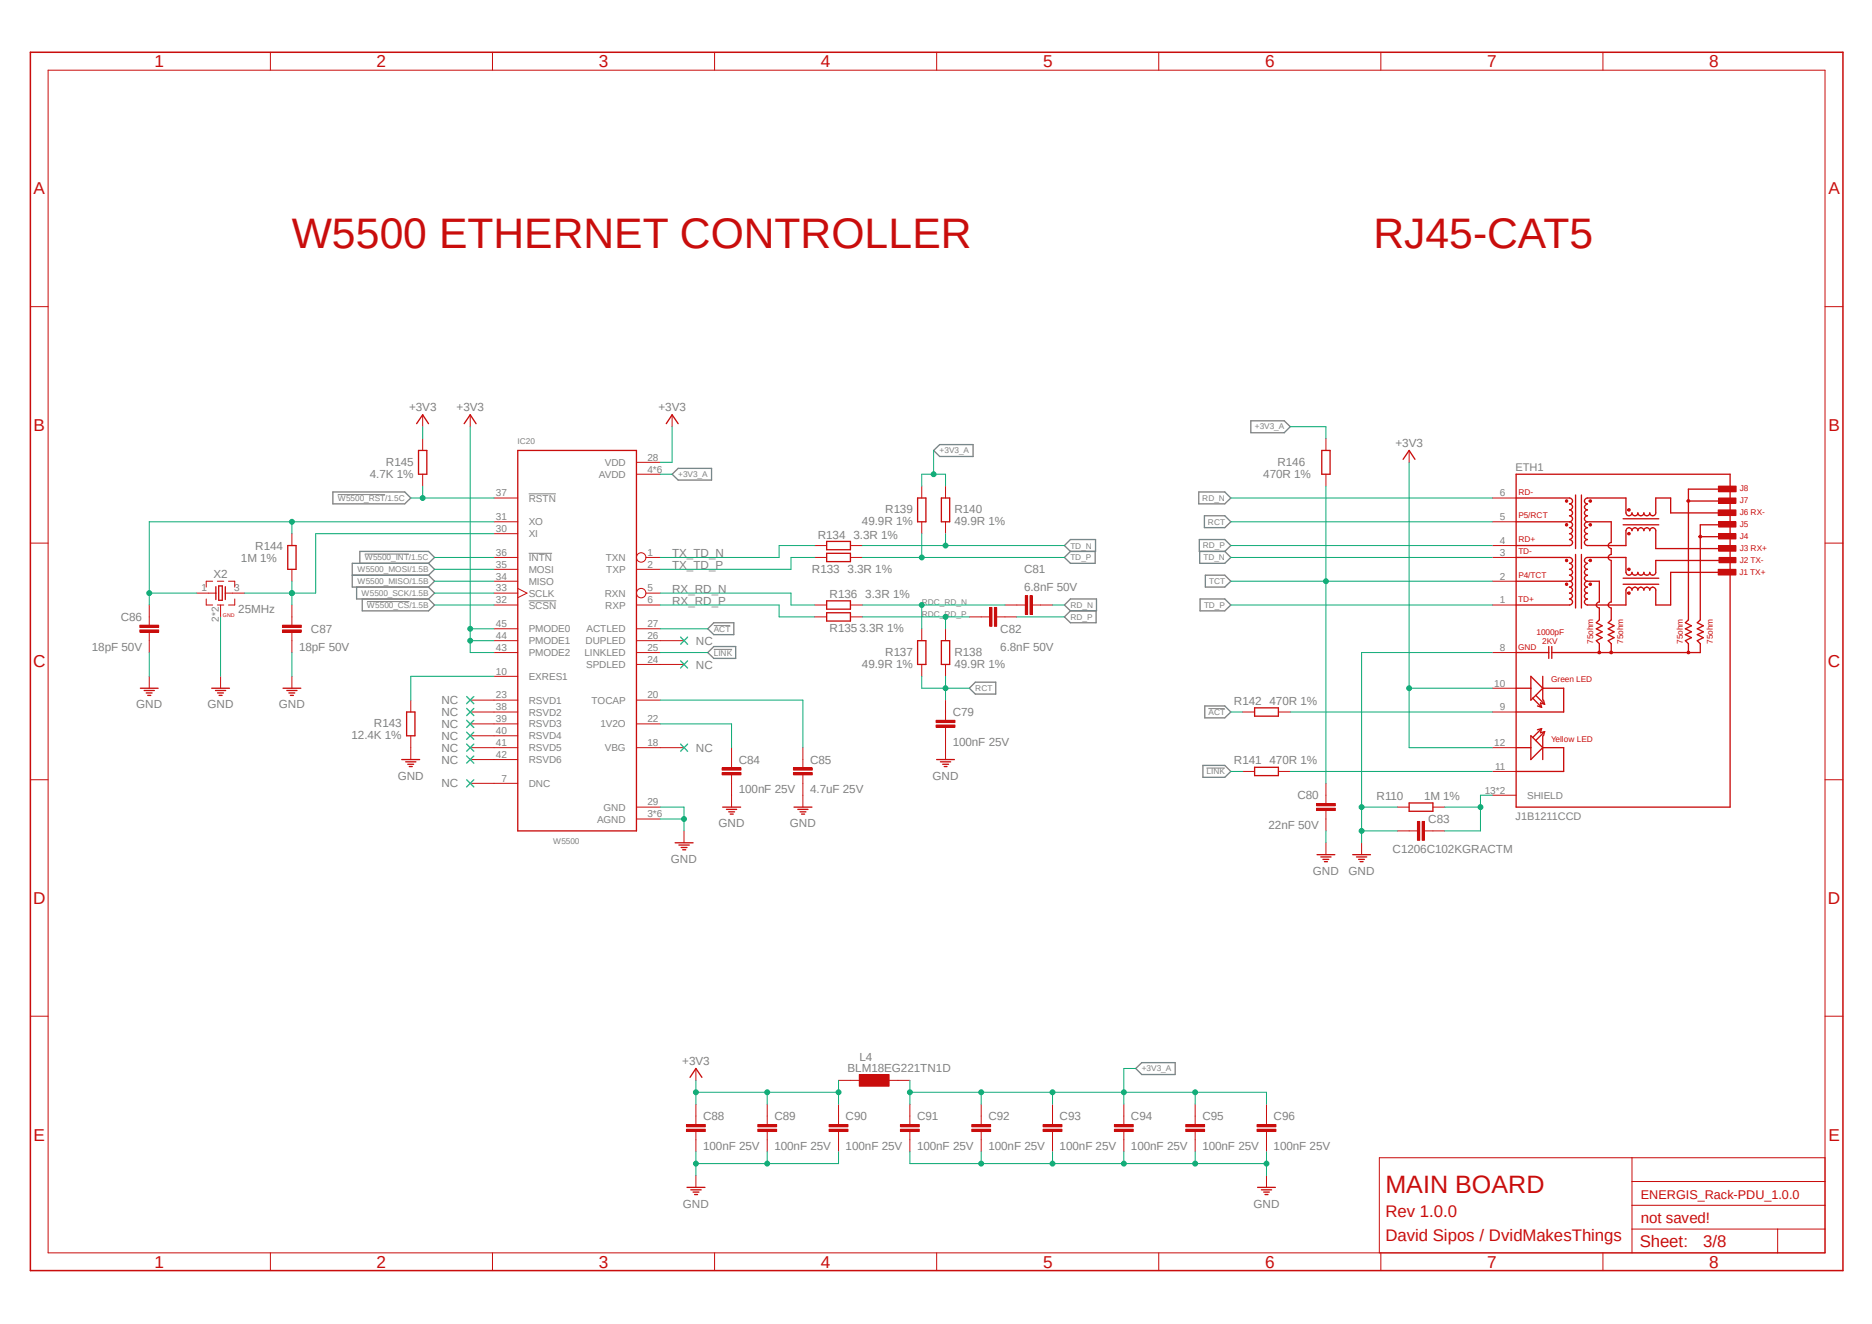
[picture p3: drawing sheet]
<svg xmlns="http://www.w3.org/2000/svg" width="420mm" height="297mm" viewBox="0 0 420 297" stroke-linecap="round" stroke-linejoin="round" font-family="sans-serif">
<path d="M6.3 11.4l407.6 274.2M413.9 11.4l-407.6 274.2" fill="none" stroke="#fff" stroke-width=".22"/>
<path d="M75.8 111h10.6M118.6 110.8h6.1M81.8 124.3h9.9M82.3 135h9.6M118.6 134.8h6.2M118.6 124.1h5.3M160.1 145.7h4.2M160.1 140.3h3.7M271.1 159h3.7M270.7 172.3h4.1" fill="none" stroke="#808080" stroke-width=".22"/>
<g fill="none" stroke="#808080" stroke-width=".3">
<path d="M280.6 94.4h7.5l1.4 1.3-1.4 1.4h-7.5zM74.7 110.4h16.1l1.4 1.3-1.4 1.3h-16.1zM150.8 106.4l1.3-1.3h7.5v2.6h-7.5zM209.5 101l1.3-1.3h7.5v2.7h-7.5zM268.9 110.4h5.9l1.3 1.3-1.3 1.3h-5.9zM270.2 115.7h4.6l1.3 1.4-1.3 1.3h-4.6zM79 129h17.1M80 131.7v2.7h16.1M80.7 126.4v-2.7h15.4l1.4 1.4-1.4 1.3M81.3 134.4v2.6h14.8l1.4-1.3-1.4-1.3M96.1 126.4h-17.1v5.3h17.1M96.1 131.7l1.4 1.4-1.4 1.3"/>
<path d="M96.1 129l1.4 1.4-1.4 1.3M96.1 126.4l1.4 1.3-1.4 1.3M238.8 122.4l1.4-1.4h5.6v2.7h-5.6zM240.2 123.7l-1.4 1.4 1.4 1.3h5.5v-2.7M240.2 134.4h5.8v2.6h-5.8l-1.4-1.3zM240.2 137l-1.4 1.4 1.4 1.3h5.7v-2.7M269.1 121h5.7l1.3 1.4-1.3 1.3h-5.7zM269.2 123.7v2.7h5.6l1.3-1.3-1.3-1.4M269.2 134.4h5.6l1.3 1.3-1.3 1.3h-5.6zM270.4 129h4.4l1.3 1.4-1.3 1.3h-4.4zM158.8 146.4l1.3-1.4h5v2.7h-5zM158.8 141.1l1.3-1.4h4.5v2.7h-4.5z"/>
<path d="M217.5 154.4l1.3-1.4h4.6v2.7h-4.6zM270.3 158.4h4.5l1.3 1.3-1.3 1.3h-4.5zM269.9 171.7h4.9l1.3 1.4-1.3 1.3h-4.9zM254.8 239.7l1.4-1.3h7.5v2.6h-7.5z"/>
</g>
<g fill="none" stroke="#c90d0c" stroke-width=".22">
<path d="M10.8 15.7h398.6v265.4h-398.6zM60.7 11.7v4M110.5 11.7v4M160.3 11.7v4M210.1 11.7v4M260 11.7v4M309.8 11.7v4M359.6 11.7v4M6.8 68.8h4M409.4 68.8h4.1M105.5 93v2.7M110.8 119.7h5.4"/>
<path d="M110.8 117.1h5.4M110.8 111.7h5.4M142.8 106.4h5.3M142.8 103.7h5.3M6.8 121.8h4M110.8 125.1h5.4M110.8 127.7h5.4M110.8 133.1h5.4M110.8 135.7h5.4M110.8 130.4h5.4M116.2 132l2 1.1-2 1M142.8 127.7h5.3"/>
<path d="M142.8 135.7h5.3M144.9 125.1h3.2M144.9 133.1h3.2M182.8 125.1h2.7M182.8 135.7h2.7M182.8 122.4h2.7M182.8 138.4h2.7M190.8 125.1h2.7M190.8 135.7h2.7M190.8 122.4h2.7M190.8 138.4h2.7M409.4 121.8h4.1"/>
<path d="M110.8 151.7h5.4M110.8 157.1h5.4M110.8 146.4h5.4M110.8 143.7h5.4M110.8 141.1h5.4M110.8 159.7h5.4M142.8 157.1h5.3M142.8 149.1h5.3M142.8 146.4h5.3M142.8 143.7h5.3M142.8 141.1h5.3M206.8 141.1v2.6"/>
<path d="M206.8 149.1v2.6M212.1 141.1v2.6M212.1 149.1v2.6M212.1 159.7v1.9M6.8 174.9h4M110.8 175.7h5.4M110.8 167.7h5.4M110.8 162.4h5.4M110.8 165.1h5.4M110.8 170.4h5.4M142.8 167.7h5.3M142.8 162.4h5.3"/>
<path d="M212.1 163.2v1.9M409.4 174.9h4.1M142.8 183.7h5.3M142.8 181.1h5.3M153.5 186.4v2.7M6.8 228h4M409.4 228h4.1M366.1 259.7v21.4M409.4 259.7h-99.9v21.4M366.1 275.7h43.3M366.1 270.4h43.3M366.1 265h43.3"/>
<path d="M398.8 275.7v5.4M60.7 281.1v3.9M110.5 281.1v3.9M160.3 281.1v3.9M210.1 281.1v3.9M260 281.1v3.9M309.8 281.1v3.9M359.6 281.1v3.9"/>
<circle cx="143.8" cy="125.1" r="1.06"/>
<circle cx="143.8" cy="133.1" r="1.06"/>
</g>
<path d="M6.8 11.7h406.7v273.3h-406.7z" fill="none" stroke="#c90d0c" stroke-width=".34"/>
<path d="M104.1 95l1.4-2 1.3 2M116.2 101h26.6v85.4h-26.6zM185.5 124.1h5.3v1.9h-5.3zM185.5 121.5h5.3v1.8h-5.3zM185.5 134.8h5.3v1.9h-5.3zM185.5 137.5h5.3v1.8h-5.3zM205.9 143.7h1.8v5.4h-1.8zM211.2 143.7h1.9v5.4h-1.9zM151.5 189.1h4M152.3 189.6h2.3M152.8 190.1h1.3M153.2 190.6h.6" fill="none" stroke="#c90d0c" stroke-width=".3"/>
<path d="M210 162.6h4.2v.6h-4.2z" fill-rule="evenodd" fill="#c90d0c"/>
<path d="M210 162.6h4.2v.6h-4.2z" fill="none" stroke="#c90d0c" stroke-width=".22"/>
<path d="M210 161.6h4.2v.5h-4.2z" fill-rule="evenodd" fill="#c90d0c"/>
<g fill="none" stroke="#c90d0c" stroke-width=".22">
<path d="M150.8 93v2.7M206.8 109.1v2.6M206.8 117.1v2.6M212.1 109.1v2.6M212.1 117.1v2.6M212.1 157.1v2.6M278.8 159.7h2.7M286.8 159.7h2.7M210 161.6h4.2v.5h-4.2zM212.1 165.1v5.3M278.8 173.1h2.7M286.8 173.1h2.7"/>
<path d="M297.5 178.4v1.9M297.5 181.8v1.9"/>
</g>
<path d="M149.5 95l1.3-2 1.3 2M205.9 111.7h1.8v5.4h-1.8zM211.2 111.7h1.9v5.4h-1.9zM281.5 158.8h5.3v1.9h-5.3zM210.1 170.4h4M211 170.9h2.3M211.5 171.4h1.3M211.8 172h.7M281.5 172.1h5.3v1.9h-5.3z" fill="none" stroke="#c90d0c" stroke-width=".3"/>
<path d="M295.4 181.3h4.2v.5h-4.2z" fill-rule="evenodd" fill="#c90d0c"/>
<path d="M295.4 181.3h4.2v.5h-4.2z" fill="none" stroke="#c90d0c" stroke-width=".22"/>
<path d="M295.4 180.3h4.2v.5h-4.2z" fill-rule="evenodd" fill="#c90d0c"/>
<path d="M316.1 101v2.7M228.1 135.7h1.9M231.6 135.7h1.9M297.5 175.7v2.7M295.4 180.3h4.2v.5h-4.2zM297.5 183.7v2.7M297.5 189.1v2.6" fill="none" stroke="#c90d0c" stroke-width=".22"/>
<path d="M314.8 103l1.3-2 1.4 2M295.5 191.7h4M296.3 192.2h2.3M296.8 192.8h1.3M297.1 193.3h.7" fill="none" stroke="#c90d0c" stroke-width=".3"/>
<path d="M231.1 133.6h.5v4.2h-.5z" fill-rule="evenodd" fill="#c90d0c"/>
<path d="M231.1 133.6h.5v4.2h-.5z" fill="none" stroke="#c90d0c" stroke-width=".22"/>
<path d="M230 133.6h.5v4.2h-.5z" fill-rule="evenodd" fill="#c90d0c"/>
<path d="M220.1 138.4h1.9M223.6 138.4h1.9M225.5 135.7h2.6M230 133.6h.5v4.2h-.5zM233.5 135.7h2.6" fill="none" stroke="#c90d0c" stroke-width=".22"/>
<path d="M223.1 136.3h.5v4.2h-.5z" fill-rule="evenodd" fill="#c90d0c"/>
<path d="M223.1 136.3h.5v4.2h-.5z" fill="none" stroke="#c90d0c" stroke-width=".22"/>
<path d="M222 136.3h.5v4.2h-.5z" fill-rule="evenodd" fill="#c90d0c"/>
<path d="M217.5 138.4h2.6M222 136.3h.5v4.2h-.5zM225.5 138.4h2.6M316.1 186.4h1.9M319.6 186.4h1.9" fill="none" stroke="#c90d0c" stroke-width=".22"/>
<path d="M319.1 184.3h.5v4.2h-.5z" fill-rule="evenodd" fill="#c90d0c"/>
<path d="M319.1 184.3h.5v4.2h-.5z" fill="none" stroke="#c90d0c" stroke-width=".22"/>
<path d="M318 184.3h.5v4.2h-.5z" fill-rule="evenodd" fill="#c90d0c"/>
<g fill="none" stroke="#c90d0c" stroke-width=".22">
<path d="M92.2 157.1v2.6M105.5 159.7h5.3M148.1 149.1h5.4M148.1 143.7h5.4M92.2 165.1v5.3M105.5 162.4h5.3M105.5 165.1h5.3M105.5 167.7h5.3M105.5 170.4h5.3M105.5 175.7h5.3M148.1 167.7h5.4M164.1 170.4v1.9"/>
<path d="M164.1 173.9v1.8M305.5 189.1v2.6M313.5 186.4h2.6M318 184.3h.5v4.2h-.5zM321.5 186.4h2.6"/>
</g>
<path d="M91.2 159.7h1.9v5.4h-1.9zM90.1 170.4h4M91 170.9h2.3M91.5 171.4h1.3M91.8 172h.7M303.5 191.7h4M304.3 192.2h2.3M304.8 192.8h1.3M305.1 193.3h.7" fill="none" stroke="#c90d0c" stroke-width=".3"/>
<path d="M162 173.3h4.2v.5h-4.2z" fill-rule="evenodd" fill="#c90d0c"/>
<path d="M162 173.3h4.2v.5h-4.2z" fill="none" stroke="#c90d0c" stroke-width=".22"/>
<path d="M162 172.3h4.2v.5h-4.2z" fill-rule="evenodd" fill="#c90d0c"/>
<path d="M162 172.3h4.2v.5h-4.2zM164.1 167.7v2.7M164.1 175.7v2.7M180.1 170.4v1.9M180.1 173.9v1.8" fill="none" stroke="#c90d0c" stroke-width=".22"/>
<path d="M178 173.3h4.2v.5h-4.2z" fill-rule="evenodd" fill="#c90d0c"/>
<path d="M178 173.3h4.2v.5h-4.2z" fill="none" stroke="#c90d0c" stroke-width=".22"/>
<path d="M178 172.3h4.2v.5h-4.2z" fill-rule="evenodd" fill="#c90d0c"/>
<path d="M33.5 138.4v1.9M33.5 141.9v1.8M164.1 178.4v2.7M178 172.3h4.2v.5h-4.2zM180.1 167.7v2.7M180.1 175.7v5.4" fill="none" stroke="#c90d0c" stroke-width=".22"/>
<path d="M162.1 181.1h4.1M163 181.6h2.3M163.5 182.1h1.3M163.8 182.6h.7M178.1 181.1h4.1M179 181.6h2.3M179.5 182.1h1.3M179.8 182.6h.7" fill="none" stroke="#c90d0c" stroke-width=".3"/>
<path d="M31.4 141.3h4.2v.5h-4.2z" fill-rule="evenodd" fill="#c90d0c"/>
<path d="M31.4 141.3h4.2v.5h-4.2z" fill="none" stroke="#c90d0c" stroke-width=".22"/>
<path d="M31.4 140.3h4.2v.5h-4.2z" fill-rule="evenodd" fill="#c90d0c"/>
<path d="M33.5 135.7v2.7M65.5 138.4v1.9M31.4 140.3h4.2v.5h-4.2zM33.5 143.7v2.7M65.5 141.9v1.8" fill="none" stroke="#c90d0c" stroke-width=".22"/>
<path d="M63.4 141.3h4.2v.5h-4.2z" fill-rule="evenodd" fill="#c90d0c"/>
<path d="M63.4 141.3h4.2v.5h-4.2z" fill="none" stroke="#c90d0c" stroke-width=".22"/>
<path d="M63.4 140.3h4.2v.5h-4.2z" fill-rule="evenodd" fill="#c90d0c"/>
<path d="M94.8 93v2.7M94.8 98.4v2.6M65.5 119.7v2.7M94.8 106.4v2.7M65.5 127.7v2.7M65.5 135.7v2.7M33.5 151.7v2.7M63.4 140.3h4.2v.5h-4.2zM65.5 143.7v2.7M65.5 151.7v2.7M156.1 250.4v1.8M156.1 253.8v1.9" fill="none" stroke="#c90d0c" stroke-width=".22"/>
<path d="M93.5 95l1.3-2 1.3 2M93.9 101h1.9v5.4h-1.9zM64.6 122.4h1.8v5.3h-1.8zM31.5 154.4h4M32.3 154.9h2.3M32.8 155.4h1.3M33.1 156h.7M63.5 154.4h4M64.3 154.9h2.3M64.8 155.4h1.3M65.2 156h.6" fill="none" stroke="#c90d0c" stroke-width=".3"/>
<path d="M154 253.3h4.2v.5h-4.2z" fill-rule="evenodd" fill="#c90d0c"/>
<path d="M154 253.3h4.2v.5h-4.2z" fill="none" stroke="#c90d0c" stroke-width=".22"/>
<path d="M154 252.3h4.2v.5h-4.2z" fill-rule="evenodd" fill="#c90d0c"/>
<path d="M154 252.3h4.2v.5h-4.2zM156.1 247.7v2.7M156.1 255.7v2.7M172.1 250.4v1.8M172.1 253.8v1.9" fill="none" stroke="#c90d0c" stroke-width=".22"/>
<path d="M170 253.3h4.2v.5h-4.2z" fill-rule="evenodd" fill="#c90d0c"/>
<path d="M170 253.3h4.2v.5h-4.2z" fill="none" stroke="#c90d0c" stroke-width=".22"/>
<path d="M170 252.3h4.2v.5h-4.2z" fill-rule="evenodd" fill="#c90d0c"/>
<path d="M170 252.3h4.2v.5h-4.2zM172.1 247.7v2.7M172.1 255.7v2.7M188.1 250.4v1.8M188.1 253.8v1.9" fill="none" stroke="#c90d0c" stroke-width=".22"/>
<path d="M186 253.3h4.2v.5h-4.2z" fill-rule="evenodd" fill="#c90d0c"/>
<path d="M186 253.3h4.2v.5h-4.2z" fill="none" stroke="#c90d0c" stroke-width=".22"/>
<path d="M186 252.3h4.2v.5h-4.2z" fill-rule="evenodd" fill="#c90d0c"/>
<path d="M186 252.3h4.2v.5h-4.2zM188.1 247.7v2.7M188.1 255.7v2.7M204.1 250.4v1.8M204.1 253.8v1.9" fill="none" stroke="#c90d0c" stroke-width=".22"/>
<path d="M202 253.3h4.2v.5h-4.2z" fill-rule="evenodd" fill="#c90d0c"/>
<path d="M202 253.3h4.2v.5h-4.2z" fill="none" stroke="#c90d0c" stroke-width=".22"/>
<path d="M202 252.3h4.2v.5h-4.2z" fill-rule="evenodd" fill="#c90d0c"/>
<path d="M202 252.3h4.2v.5h-4.2zM204.1 247.7v2.7M204.1 255.7v2.7M220.1 250.4v1.8M220.1 253.8v1.9" fill="none" stroke="#c90d0c" stroke-width=".22"/>
<path d="M218 253.3h4.2v.5h-4.2z" fill-rule="evenodd" fill="#c90d0c"/>
<path d="M218 253.3h4.2v.5h-4.2z" fill="none" stroke="#c90d0c" stroke-width=".22"/>
<path d="M218 252.3h4.2v.5h-4.2z" fill-rule="evenodd" fill="#c90d0c"/>
<path d="M218 252.3h4.2v.5h-4.2zM220.1 247.7v2.7M220.1 255.7v2.7M236.1 250.4v1.8M236.1 253.8v1.9" fill="none" stroke="#c90d0c" stroke-width=".22"/>
<path d="M234 253.3h4.3v.5h-4.3z" fill-rule="evenodd" fill="#c90d0c"/>
<path d="M234 253.3h4.3v.5h-4.3z" fill="none" stroke="#c90d0c" stroke-width=".22"/>
<path d="M234 252.3h4.3v.5h-4.3z" fill-rule="evenodd" fill="#c90d0c"/>
<path d="M234 252.3h4.3v.5h-4.3zM236.1 247.7v2.7M236.1 255.7v2.7M252.1 250.4v1.8M252.1 253.8v1.9" fill="none" stroke="#c90d0c" stroke-width=".22"/>
<path d="M250 253.3h4.3v.5h-4.3z" fill-rule="evenodd" fill="#c90d0c"/>
<path d="M250 253.3h4.3v.5h-4.3z" fill="none" stroke="#c90d0c" stroke-width=".22"/>
<path d="M250 252.3h4.3v.5h-4.3z" fill-rule="evenodd" fill="#c90d0c"/>
<path d="M250 252.3h4.3v.5h-4.3zM252.1 247.7v2.7M252.1 255.7v2.7M268.1 250.4v1.8M268.1 253.8v1.9" fill="none" stroke="#c90d0c" stroke-width=".22"/>
<path d="M266 253.3h4.3v.5h-4.3z" fill-rule="evenodd" fill="#c90d0c"/>
<path d="M266 253.3h4.3v.5h-4.3z" fill="none" stroke="#c90d0c" stroke-width=".22"/>
<path d="M266 252.3h4.3v.5h-4.3z" fill-rule="evenodd" fill="#c90d0c"/>
<path d="M266 252.3h4.3v.5h-4.3zM268.1 247.7v2.7M268.1 255.7v2.7M284.1 250.4v1.8M284.1 253.8v1.9" fill="none" stroke="#c90d0c" stroke-width=".22"/>
<path d="M282 253.3h4.3v.5h-4.3z" fill-rule="evenodd" fill="#c90d0c"/>
<path d="M282 253.3h4.3v.5h-4.3z" fill="none" stroke="#c90d0c" stroke-width=".22"/>
<path d="M282 252.3h4.3v.5h-4.3z" fill-rule="evenodd" fill="#c90d0c"/>
<path d="M156.1 239.7v2.7M188.1 242.4h2.7M201.5 242.4h2.6M282 252.3h4.3v.5h-4.3zM284.1 247.7v2.7M284.1 255.7v2.7M156.1 263.7v2.7M284.1 263.7v2.7" fill="none" stroke="#c90d0c" stroke-width=".22"/>
<path d="M154.8 241.7l1.3-2 1.4 2M154.1 266.4h4.1M155 266.9h2.3M155.5 267.4h1.3M155.8 268h.7M282.2 266.4h3.9M283 266.9h2.3M283.5 267.4h1.3M283.8 268h.7" fill="none" stroke="#c90d0c" stroke-width=".3"/>
<path d="M192.8 241h6.7v2.7h-6.7z" fill-rule="evenodd" fill="#c90d0c"/>
<g fill="none" stroke="#c90d0c" stroke-width=".22">
<path d="M297.5 98.4v2.6M297.5 106.4v2.7M44.2 133.1h4.2M46.3 134.4v1.3h1.4M47.7 130.4h-1.4v1.3M48.8 130.4h1.4M48.8 135.7h1.4M49.5 135.7v2.7M50.5 133.1h4.3M51.3 130.4h1.4v1.3M52.7 134.4v1.3h-1.4M49.5 151.7v2.7"/>
<path d="M105.5 157.1h5.3M313.5 181.1h2.6M321.5 181.1h2.6M190.8 242.4h2.7M192.8 241h6.7v2.7h-6.7zM198.2 242.4h3.3"/>
</g>
<g fill="none" stroke="#c90d0c" stroke-width=".3">
<path d="M296.5 101h1.9v5.4h-1.9zM340.1 111.7h12a.66 .66 0 0 1 .7 .7 .66 .66 0 0 1-.7 .6 .68 .68 0 0 1 .7 .7 .68 .68 0 0 1-.7 .7 .66 .66 0 0 1 .7 .6 .66 .66 0 0 1-.7 .7 .68 .68 0 0 1 .7 .7 .68 .68 0 0 1-.7 .7M340.1 106.4h48.1v74.7h-48.1zM340.1 117.1h12M352.1 117.1a.66 .66 0 0 1 .7 .6 .66 .66 0 0 1-.7 .7 .68 .68 0 0 1 .7 .6 .68 .68 0 0 1-.7 .7 .66 .66 0 0 1 .7 .7 .66 .66 0 0 1-.7 .6 .68 .68 0 0 1 .7 .7 .68 .68 0 0 1-.7 .7h-12M353.5 111v12.1M354.8 111v12.1M356.2 117.1a.66 .66 0 0 0-.7 .6 .66 .66 0 0 0 .7 .7 .68 .68 0 0 0-.7 .6 .68 .68 0 0 0 .7 .7 .66 .66 0 0 0-.7 .7 .66 .66 0 0 0 .7 .6 .68 .68 0 0 0-.7 .7 .68 .68 0 0 0 .7 .7h8.6v-3.4a.68 .68 0 0 1 .7-.6 .68 .68 0 0 1 .6 .6 .66 .66 0 0 1 .7-.6 .66 .66 0 0 1 .7 .6 .68 .68 0 0 1 .6-.6 .68 .68 0 0 1 .7 .6 .66 .66 0 0 1 .7-.6 .66 .66 0 0 1 .6 .6 .68 .68 0 0 1 .7-.6 .68 .68 0 0 1 .7 .6v4.1h14.6M356.2 117.1h5.3v4.6a.68 .68 0 0 0-.7 .7 .68 .68 0 0 0 .7 .7v1.3a.68 .68 0 0 0-.7 .7 .68 .68 0 0 0 .7 .6v9.3a.68 .68 0 0 0-.7 .7 .68 .68 0 0 0 .7 .7v2.7l-.7 .6 1.3 .7-1.3 .7 1.3 .6-1.3 .7 1.3 .6-1.3 .7 .7 .7v2M364.2 117.7h8M364.2 116.4h8M378.8 112.4h7.3"/>
<path d="M386.1 115.1h-11.3v-3.4h-3.3v3.4a.68 .68 0 0 1-.7 .6 .68 .68 0 0 1-.7-.6 .66 .66 0 0 1-.6 .6 .66 .66 0 0 1-.7-.6 .68 .68 0 0 1-.7 .6 .68 .68 0 0 1-.6-.6 .66 .66 0 0 1-.7 .6 .66 .66 0 0 1-.7-.6 .68 .68 0 0 1-.6 .6 .68 .68 0 0 1-.7-.6v-3.4h-8.6a.66 .66 0 0 0-.7 .7 .66 .66 0 0 0 .7 .6 .68 .68 0 0 0-.7 .7 .68 .68 0 0 0 .7 .7 .66 .66 0 0 0-.7 .6 .66 .66 0 0 0 .7 .7 .68 .68 0 0 0-.7 .7 .68 .68 0 0 0 .7 .7M386.1 109.7h-7.3v29.4l-.7 .6 1.4 .7-1.4 .7 1.4 .6-1.4 .7 1.4 .6-1.4 .7 .7 .7v2M386.1 117.7h-4.6v21.4l-.7 .6 1.3 .7-1.3 .7 1.3 .6-1.3 .7 1.3 .6-1.3 .7 .7 .7v2h-33.4M48.4 131.6v2.9M49.1 131.4h.8v3.3h-.8zM50.5 131.6v2.9M340.1 125.1h12a.66 .66 0 0 1 .7 .6 .66 .66 0 0 1-.7 .7 .68 .68 0 0 1 .7 .6 .68 .68 0 0 1-.7 .7 .66 .66 0 0 1 .7 .7 .66 .66 0 0 1-.7 .6 .68 .68 0 0 1 .7 .7 .68 .68 0 0 1-.7 .7M340.1 130.4h12M352.1 130.4a.66 .66 0 0 1 .7 .6 .66 .66 0 0 1-.7 .7 .68 .68 0 0 1 .7 .7 .68 .68 0 0 1-.7 .7 .66 .66 0 0 1 .7 .6 .66 .66 0 0 1-.7 .7 .68 .68 0 0 1 .7 .6 .68 .68 0 0 1-.7 .7h-12M353.5 124.4v12M354.8 124.4v12M356.2 130.4h2.6v4.6a.68 .68 0 0 0-.7 .7 .68 .68 0 0 0 .7 .7v2.7l-.7 .6 1.4 .7-1.4 .7 1.4 .6-1.4 .7 1.4 .6-1.4 .7 .7 .7v2"/>
<path d="M364.2 129.7h8M364.2 131.1h8M381.5 120.4h4.6M386.1 125.7h-14.6v2.7a.68 .68 0 0 1-.7 .6 .68 .68 0 0 1-.7-.6 .66 .66 0 0 1-.6 .6 .66 .66 0 0 1-.7-.6 .68 .68 0 0 1-.7 .6 .68 .68 0 0 1-.6-.6 .66 .66 0 0 1-.7 .6 .66 .66 0 0 1-.7-.6 .68 .68 0 0 1-.6 .6 .68 .68 0 0 1-.7-.6v-3.3h-8.6a.66 .66 0 0 0-.7 .6 .66 .66 0 0 0 .7 .7 .68 .68 0 0 0-.7 .6 .68 .68 0 0 0 .7 .7 .66 .66 0 0 0-.7 .7 .66 .66 0 0 0 .7 .6 .68 .68 0 0 0-.7 .7 .68 .68 0 0 0 .7 .7M386.1 128.4h-11.3v7.3h-3.3v-3.3a.68 .68 0 0 0-.7-.7 .68 .68 0 0 0-.7 .7 .66 .66 0 0 0-.6-.7 .66 .66 0 0 0-.7 .7 .68 .68 0 0 0-.7-.7 .68 .68 0 0 0-.6 .7 .66 .66 0 0 0-.7-.7 .66 .66 0 0 0-.7 .7 .68 .68 0 0 0-.6-.7 .68 .68 0 0 0-.7 .7v3.3h-8.6a.68 .68 0 0 1-.7-.7 .68 .68 0 0 1 .7-.6 .66 .66 0 0 1-.7-.7 .66 .66 0 0 1 .7-.6 .68 .68 0 0 1-.7-.7 .68 .68 0 0 1 .7-.7 .66 .66 0 0 1-.7-.7 .66 .66 0 0 1 .7-.6M47.5 154.4h4M48.3 154.9h2.3M48.8 155.4h1.3M49.1 156h.7M340.1 154.4h3.4M340.1 146.4h7.4M343.9 156.6l2 2.1"/>
<path d="M344.6 156l-.7 .6M344.6 156l1.9 2M344.9 158.4l1 .3M346.1 154.4h4.7v5.3h-10.7M346.1 154.4l-2.6-2.7v5.4l.4-.5M346.1 151.7v5.4M346.1 154.4l-1.5 1.6M346.3 157.1l.2 .9M346.5 158l-.9-.3 .3 1M347.5 145v2.7M348.1 145v2.7M340.1 167.7h3.4"/>
<path d="M343.9 165.4l-.4-.3v5.3l2.6-2.7M343.9 165.4l.7 .7M344.6 166.1l1.5 1.6M345.9 163.4l-2 2M345.9 163.4l-1 .3M345.9 163.4l-.3 1 .9-.3M346.1 165.1v5.3M346.1 167.7h4.7v5.4h-10.7M346.5 164.1l-1.9 2M346.5 164.1l-.2 1M316.1 180.1h5.4v1.9h-5.4z"/>
</g>
<path d="M381.3 120.1h.4l.1 .3-.1 .2h-.4l-.2-.2h.4h-.4z" fill-rule="evenodd" fill="#c90d0c"/>
<path d="M381.3 120.1h.4l.1 .3-.1 .2h-.4l-.2-.2h.4h-.4z" fill="none" stroke="#c90d0c" stroke-width=".22"/>
<path d="M378.6 112.1h.4l.1 .3-.1 .2h-.4l-.1-.2h.3h-.3z" fill-rule="evenodd" fill="#c90d0c"/>
<path d="M378.6 112.1h.4l.1 .3-.1 .2h-.4l-.1-.2h.3h-.3z" fill="none" stroke="#c90d0c" stroke-width=".22"/>
<path d="M358.6 146.1h.4v.5h-.4l-.1-.2 .4-.1-.4 .1z" fill-rule="evenodd" fill="#c90d0c"/>
<path d="M358.6 146.1h.4v.5h-.4l-.1-.2 .4-.1-.4 .1z" fill="none" stroke="#c90d0c" stroke-width=".22"/>
<path d="M361.2 146.1h.5v.5h-.5l-.1-.2 .4-.1-.4 .1z" fill-rule="evenodd" fill="#c90d0c"/>
<path d="M361.2 146.1h.5v.5h-.5l-.1-.2 .4-.1-.4 .1z" fill="none" stroke="#c90d0c" stroke-width=".22"/>
<path d="M378.6 146.1h.4l.1 .3-.1 .2h-.4l-.1-.2 .3-.1-.3 .1z" fill-rule="evenodd" fill="#c90d0c"/>
<path d="M378.6 146.1h.4l.1 .3-.1 .2h-.4l-.1-.2 .3-.1-.3 .1z" fill="none" stroke="#c90d0c" stroke-width=".22"/>
<path d="M351.3 112.2h.4v.4h-.4l-.1-.2h.3h-.3z" fill-rule="evenodd" fill="#c90d0c"/>
<path d="M351.3 112.2h.4v.4h-.4l-.1-.2h.3h-.3z" fill="none" stroke="#c90d0c" stroke-width=".22"/>
<path d="M351.3 117.5h.4v.4h-.4l-.1-.2h.3h-.3z" fill-rule="evenodd" fill="#c90d0c"/>
<path d="M351.3 117.5h.4v.4h-.4l-.1-.2h.3h-.3z" fill="none" stroke="#c90d0c" stroke-width=".22"/>
<path d="M351.3 125.5h.4v.4h-.4l-.1-.2h.3h-.3z" fill-rule="evenodd" fill="#c90d0c"/>
<path d="M351.3 125.5h.4v.4h-.4l-.1-.2h.3h-.3z" fill="none" stroke="#c90d0c" stroke-width=".22"/>
<path d="M351.3 130.9h.4v.4h-.4l-.1-.2 .3-.1-.3 .1z" fill-rule="evenodd" fill="#c90d0c"/>
<path d="M351.3 130.9h.4v.4h-.4l-.1-.2 .3-.1-.3 .1z" fill="none" stroke="#c90d0c" stroke-width=".22"/>
<path d="M356.6 112.2h.4v.4h-.4l-.1-.2h.3h-.3z" fill-rule="evenodd" fill="#c90d0c"/>
<path d="M356.6 112.2h.4v.4h-.4l-.1-.2h.3h-.3z" fill="none" stroke="#c90d0c" stroke-width=".22"/>
<path d="M356.6 117.5h.4v.4h-.4l-.1-.2h.3h-.3z" fill-rule="evenodd" fill="#c90d0c"/>
<path d="M356.6 117.5h.4v.4h-.4l-.1-.2h.3h-.3z" fill="none" stroke="#c90d0c" stroke-width=".22"/>
<path d="M356.6 125.5h.4v.4h-.4l-.1-.2h.3h-.3z" fill-rule="evenodd" fill="#c90d0c"/>
<path d="M356.6 125.5h.4v.4h-.4l-.1-.2h.3h-.3z" fill="none" stroke="#c90d0c" stroke-width=".22"/>
<path d="M356.6 130.9h.4v.4h-.4l-.1-.2 .3-.1-.3 .1z" fill-rule="evenodd" fill="#c90d0c"/>
<path d="M356.6 130.9h.4v.4h-.4l-.1-.2 .3-.1-.3 .1z" fill="none" stroke="#c90d0c" stroke-width=".22"/>
<path d="M365.3 114.2h.4v.4h-.4l-.1-.2h.3h-.3z" fill-rule="evenodd" fill="#c90d0c"/>
<path d="M365.3 114.2h.4v.4h-.4l-.1-.2h.3h-.3z" fill="none" stroke="#c90d0c" stroke-width=".22"/>
<path d="M365.3 119.5h.4v.4h-.4l-.1-.2h.3h-.3z" fill-rule="evenodd" fill="#c90d0c"/>
<path d="M365.3 119.5h.4v.4h-.4l-.1-.2h.3h-.3z" fill="none" stroke="#c90d0c" stroke-width=".22"/>
<path d="M365.3 127.5h.4v.4h-.4l-.1-.2h.3h-.3z" fill-rule="evenodd" fill="#c90d0c"/>
<path d="M365.3 127.5h.4v.4h-.4l-.1-.2h.3h-.3z" fill="none" stroke="#c90d0c" stroke-width=".22"/>
<path d="M365.3 132.8h.4v.5h-.4l-.1-.2 .3-.1-.3 .1z" fill-rule="evenodd" fill="#c90d0c"/>
<path d="M365.3 132.8h.4v.5h-.4l-.1-.2 .3-.1-.3 .1z" fill="none" stroke="#c90d0c" stroke-width=".22"/>
<path d="M385.5 109.1h4v1.2h-4z" fill-rule="evenodd" fill="#c90d0c"/>
<path d="M385.5 109.1h4v1.2h-4z" fill="none" stroke="#c90d0c" stroke-width=".22"/>
<path d="M385.6 111.7h3.9v1.2h-3.9z" fill-rule="evenodd" fill="#c90d0c"/>
<path d="M385.6 111.7h3.9v1.2h-3.9z" fill="none" stroke="#c90d0c" stroke-width=".22"/>
<path d="M385.5 114.4h4v1.3h-4z" fill-rule="evenodd" fill="#c90d0c"/>
<path d="M385.5 114.4h4v1.3h-4z" fill="none" stroke="#c90d0c" stroke-width=".22"/>
<path d="M385.6 117.1h3.9v1.1h-3.9z" fill-rule="evenodd" fill="#c90d0c"/>
<path d="M385.6 117.1h3.9v1.1h-3.9z" fill="none" stroke="#c90d0c" stroke-width=".22"/>
<path d="M385.6 119.7h3.9v1.2h-3.9z" fill-rule="evenodd" fill="#c90d0c"/>
<path d="M385.6 119.7h3.9v1.2h-3.9z" fill="none" stroke="#c90d0c" stroke-width=".22"/>
<path d="M385.6 122.4h3.9v1.3h-3.9z" fill-rule="evenodd" fill="#c90d0c"/>
<path d="M385.6 122.4h3.9v1.3h-3.9z" fill="none" stroke="#c90d0c" stroke-width=".22"/>
<path d="M385.7 125.1h3.8v1.1h-3.8z" fill-rule="evenodd" fill="#c90d0c"/>
<path d="M385.7 125.1h3.8v1.1h-3.8z" fill="none" stroke="#c90d0c" stroke-width=".22"/>
<path d="M385.5 127.7h4v1.3h-4z" fill-rule="evenodd" fill="#c90d0c"/>
<g fill="none" stroke="#c90d0c" stroke-width=".22">
<path d="M334.8 117.1h5.3M334.8 111.7h5.3M334.8 130.4h5.3M334.8 122.4h5.3M334.8 135.7h5.3M334.8 125.1h5.3M385.5 127.7h4v1.3h-4zM334.8 154.4h5.3M334.8 159.7h5.3M334.8 146.4h5.3M334.8 178.4h5.3M334.8 167.7h5.3"/>
<path d="M334.8 173.1h5.3"/>
</g>
<g fill="none" stroke="#0696d7" stroke-width=".3">
<path d="M104.7 158.9l1.6 1.6M104.7 156.3l1.6 1.6M106.3 158.9l-1.6 1.6M106.3 156.3l-1.6 1.6M152.7 148.3l1.6 1.6M152.7 142.9l1.6 1.6M154.3 148.3l-1.6 1.6M154.3 142.9l-1.6 1.6M104.7 161.6l1.6 1.6M104.7 164.3l1.6 1.6M104.7 166.9l1.6 1.6M104.7 169.6l1.6 1.6"/>
<path d="M104.7 174.9l1.6 1.6M106.3 161.6l-1.6 1.6M106.3 164.3l-1.6 1.6M106.3 166.9l-1.6 1.6M106.3 169.6l-1.6 1.6M106.3 174.9l-1.6 1.6M152.7 166.9l1.6 1.6M154.3 166.9l-1.6 1.6"/>
</g>
<path d="M105.5 95.7v45.4h5.3M105.5 143.7v2.7h5.3" fill="none" stroke="#0dab76" stroke-width=".22"/>
<circle cx="105.5" cy="141.1" r=".55" fill="#0dab76"/>
<g fill="none" stroke="#0dab76" stroke-width=".22">
<path d="M105.5 141.1v2.6h5.3"/>
<circle cx="105.5" cy="141.1" r=".55"/>
</g>
<circle cx="105.5" cy="143.7" r=".55" fill="#0dab76"/>
<g fill="none" stroke="#0dab76" stroke-width=".22">
<path d="M150.8 95.7v8h-2.7M316.1 103.7v64h18.7M316.1 154.4h18.7"/>
<circle cx="105.5" cy="143.7" r=".55"/>
</g>
<circle cx="316.1" cy="154.4" r=".55" fill="#0dab76"/>
<g fill="none" stroke="#0dab76" stroke-width=".22">
<path d="M94.8 95.7v2.7M156.1 242.4v5.3M156.1 245h16v2.7"/>
<circle cx="316.1" cy="154.4" r=".55"/>
</g>
<circle cx="156.1" cy="245" r=".55" fill="#0dab76"/>
<g fill="none" stroke="#0dab76" stroke-width=".22">
<path d="M172.1 245h16v2.7"/>
<circle cx="156.1" cy="245" r=".55"/>
</g>
<circle cx="172.1" cy="245" r=".55" fill="#0dab76"/>
<g fill="none" stroke="#0dab76" stroke-width=".22">
<path d="M188.1 242.4v2.6"/>
<circle cx="172.1" cy="245" r=".55"/>
</g>
<circle cx="188.1" cy="245" r=".55" fill="#0dab76"/>
<g fill="none" stroke="#0dab76" stroke-width=".22">
<path d="M212.1 119.7v2.7M148.1 135.7h26.7v2.7h8M148.1 133.1h29.4v2.6h5.3M182.8 122.4h-8v2.7h-26.7M182.8 125.1h-5.3v2.6h-29.4M193.5 122.4h45.3"/>
<circle cx="188.1" cy="245" r=".55"/>
</g>
<circle cx="212.1" cy="122.4" r=".55" fill="#0dab76"/>
<g fill="none" stroke="#0dab76" stroke-width=".22">
<path d="M206.8 119.7v5.4M193.5 125.1h45.3M276.1 125.1h58.7"/>
<circle cx="212.1" cy="122.4" r=".55"/>
</g>
<circle cx="206.8" cy="125.1" r=".55" fill="#0dab76"/>
<g fill="none" stroke="#0dab76" stroke-width=".22">
<path d="M193.5 135.7h32M206.8 135.7v5.4M276.1 135.7h58.7"/>
<circle cx="206.8" cy="125.1" r=".55"/>
</g>
<circle cx="206.8" cy="135.7" r=".55" fill="#0dab76"/>
<g fill="none" stroke="#0dab76" stroke-width=".22">
<path d="M193.5 138.4h24M212.1 138.4v2.7"/>
<circle cx="206.8" cy="135.7" r=".55"/>
</g>
<circle cx="212.1" cy="138.4" r=".55" fill="#0dab76"/>
<g fill="none" stroke="#0dab76" stroke-width=".22">
<path d="M148.1 181.1h5.4v5.3M148.1 183.7h5.4"/>
<circle cx="212.1" cy="138.4" r=".55"/>
</g>
<circle cx="153.5" cy="183.7" r=".55" fill="#0dab76"/>
<g fill="none" stroke="#0dab76" stroke-width=".22">
<path d="M334.8 146.4h-29.3v42.7M297.5 186.4v2.7M305.5 186.4h8"/>
<circle cx="153.5" cy="183.7" r=".55"/>
</g>
<circle cx="305.5" cy="186.4" r=".55" fill="#0dab76"/>
<g fill="none" stroke="#0dab76" stroke-width=".22">
<path d="M305.5 181.1h8"/>
<circle cx="305.5" cy="186.4" r=".55"/>
</g>
<circle cx="305.5" cy="181.1" r=".55" fill="#0dab76"/>
<g fill="none" stroke="#0dab76" stroke-width=".22">
<path d="M33.5 146.4v5.3M65.5 146.4v5.3M204.1 258.4v2.6h80v-2.6M268.1 258.4v2.6"/>
<circle cx="305.5" cy="181.1" r=".55"/>
</g>
<circle cx="268.1" cy="261" r=".55" fill="#0dab76"/>
<g fill="none" stroke="#0dab76" stroke-width=".22">
<path d="M252.1 258.4v2.6"/>
<circle cx="268.1" cy="261" r=".55"/>
</g>
<circle cx="252.1" cy="261" r=".55" fill="#0dab76"/>
<g fill="none" stroke="#0dab76" stroke-width=".22">
<path d="M236.1 258.4v2.6"/>
<circle cx="252.1" cy="261" r=".55"/>
</g>
<circle cx="236.1" cy="261" r=".55" fill="#0dab76"/>
<g fill="none" stroke="#0dab76" stroke-width=".22">
<path d="M220.1 258.4v2.6"/>
<circle cx="236.1" cy="261" r=".55"/>
</g>
<circle cx="220.1" cy="261" r=".55" fill="#0dab76"/>
<g fill="none" stroke="#0dab76" stroke-width=".22">
<path d="M284.1 261v2.7"/>
<circle cx="220.1" cy="261" r=".55"/>
</g>
<circle cx="284.1" cy="261" r=".55" fill="#0dab76"/>
<g fill="none" stroke="#0dab76" stroke-width=".22">
<path d="M156.1 258.4v5.3M172.1 258.4v2.6h-16"/>
<circle cx="284.1" cy="261" r=".55"/>
</g>
<circle cx="156.1" cy="261" r=".55" fill="#0dab76"/>
<g fill="none" stroke="#0dab76" stroke-width=".22">
<path d="M188.1 258.4v2.6h-16"/>
<circle cx="156.1" cy="261" r=".55"/>
</g>
<circle cx="172.1" cy="261" r=".55" fill="#0dab76"/>
<g fill="none" stroke="#0dab76" stroke-width=".22">
<path d="M49.5 138.4v13.3M206.8 151.7v2.7h10.7M212.1 151.7v2.7"/>
<circle cx="172.1" cy="261" r=".55"/>
</g>
<circle cx="212.1" cy="154.4" r=".55" fill="#0dab76"/>
<g fill="none" stroke="#0dab76" stroke-width=".22">
<path d="M276.1 117.1h58.7M276.1 111.7h58.7M228.1 138.4h10.7M236.1 135.7h2.7M276.1 122.4h58.7M148.1 146.4h10.7M148.1 141.1h10.7M212.1 154.4v2.7M276.1 159.7h2.7M289.5 159.7h45.3M276.1 173.1h2.7M289.5 173.1h45.3"/>
<path d="M334.8 178.4h-2.7v8h-8M324.1 181.1h8"/>
<circle cx="212.1" cy="154.4" r=".55"/>
</g>
<circle cx="332.1" cy="181.1" r=".55" fill="#0dab76"/>
<g fill="none" stroke="#0dab76" stroke-width=".22">
<path d="M65.5 130.4v5.3M110.8 151.7h-18.6v5.4M148.1 157.1h32v10.6M148.1 162.4h16v5.3"/>
<circle cx="332.1" cy="181.1" r=".55"/>
</g>
<circle cx="65.5" cy="133.1" r=".55" fill="#0dab76"/>
<g fill="none" stroke="#0dab76" stroke-width=".22">
<path d="M65.5 133.1h5.3"/>
<circle cx="65.5" cy="133.1" r=".55"/>
</g>
<circle cx="65.5" cy="133.1" r=".55" fill="#0dab76"/>
<g fill="none" stroke="#0dab76" stroke-width=".22">
<path d="M110.8 119.7h-40v13.4M110.8 117.1h-45.3v2.6M54.8 133.1h10.7"/>
<circle cx="65.5" cy="133.1" r=".55"/>
</g>
<circle cx="65.5" cy="117.1" r=".55" fill="#0dab76"/>
<g fill="none" stroke="#0dab76" stroke-width=".22">
<path d="M65.5 117.1h-32v18.6M33.5 133.1h10.7"/>
<circle cx="65.5" cy="117.1" r=".55"/>
</g>
<circle cx="33.5" cy="133.1" r=".55" fill="#0dab76"/>
<g fill="none" stroke="#0dab76" stroke-width=".22">
<path d="M92.2 111.7h18.6M94.8 109.1v2.6M97.5 135.7h13.3M97.5 133.1h13.3M97.5 130.4h13.3M97.5 127.7h13.3M97.5 125.1h13.3"/>
<circle cx="33.5" cy="133.1" r=".55"/>
</g>
<circle cx="94.8" cy="111.7" r=".55" fill="#0dab76"/>
<g fill="none" stroke="#0dab76" stroke-width=".22">
<path d="M148.1 106.4h2.7M204.1 247.7v-2.7h32v2.7M220.1 245v2.7"/>
<circle cx="94.8" cy="111.7" r=".55"/>
</g>
<circle cx="220.1" cy="245" r=".55" fill="#0dab76"/>
<g fill="none" stroke="#0dab76" stroke-width=".22">
<path d="M236.1 245h16v2.7"/>
<circle cx="220.1" cy="245" r=".55"/>
</g>
<circle cx="236.1" cy="245" r=".55" fill="#0dab76"/>
<g fill="none" stroke="#0dab76" stroke-width=".22">
<path d="M252.1 245h16v2.7"/>
<circle cx="236.1" cy="245" r=".55"/>
</g>
<circle cx="252.1" cy="245" r=".55" fill="#0dab76"/>
<g fill="none" stroke="#0dab76" stroke-width=".22">
<path d="M268.1 245h16v2.7"/>
<circle cx="252.1" cy="245" r=".55"/>
</g>
<circle cx="268.1" cy="245" r=".55" fill="#0dab76"/>
<g fill="none" stroke="#0dab76" stroke-width=".22">
<path d="M204.1 242.4v2.6"/>
<circle cx="268.1" cy="245" r=".55"/>
</g>
<circle cx="204.1" cy="245" r=".55" fill="#0dab76"/>
<g fill="none" stroke="#0dab76" stroke-width=".22">
<path d="M289.5 95.7h8v2.7M206.8 109.1v-2.7h5.3v2.7M209.5 101v5.4M254.8 239.7h-2.7v5.3"/>
<circle cx="204.1" cy="245" r=".55"/>
</g>
<circle cx="209.5" cy="106.4" r=".55" fill="#0dab76"/>
<g fill="none" stroke="#0dab76" stroke-width=".22">
<path d="M276.1 130.4h58.7M297.5 130.4v45.3"/>
<circle cx="209.5" cy="106.4" r=".55"/>
</g>
<circle cx="297.5" cy="130.4" r=".55" fill="#0dab76"/>
<g fill="none" stroke="#0dab76" stroke-width=".22">
<path d="M297.5 109.1v21.3"/>
<circle cx="297.5" cy="130.4" r=".55"/>
</g>
<g font-size="9.6" fill="#c90d0c">
<text x="65.5" y="55.7">W5500 ETHERNET CONTROLLER</text>
<text x="308.1" y="55.7">RJ45-CAT5</text>
</g>
<text font-size="5.6" fill="#c90d0c" x="310.8" y="267.7">MAIN BOARD</text>
<g font-size="3.9" fill="#c90d0c">
<text x="34.7" y="15.1">1</text>
<text x="84.5" y="15.1">2</text>
<text x="134.3" y="15.1">3</text>
<text x="184.2" y="15.1">4</text>
<text x="234" y="15.1">5</text>
<text x="283.8" y="15.1">6</text>
<text x="333.7" y="15.1">7</text>
<text x="383.5" y="15.1">8</text>
<text x="7.5" y="43.6">A</text>
<text x="410.2" y="43.6">A</text>
<text x="7.5" y="96.7">B</text>
<text x="410.2" y="96.7">B</text>
<text x="7.4" y="149.7">C</text>
<text x="410.1" y="149.7">C</text>
<text x="7.4" y="202.8">D</text>
<text x="410.1" y="202.8">D</text>
<text x="7.5" y="255.9">E</text>
<text x="410.2" y="255.9">E</text>
<text x="34.7" y="284.4">1</text>
<text x="84.5" y="284.4">2</text>
<text x="134.3" y="284.4">3</text>
<text x="184.2" y="284.4">4</text>
<text x="234" y="284.4">5</text>
<text x="283.8" y="284.4">6</text>
<text x="333.7" y="284.4">7</text>
<text x="383.5" y="284.4">8</text>
</g>
<g font-size="3.8" fill="#c90d0c">
<text x="310.8" y="273">Rev 1.0.0</text>
<text x="310.8" y="278.4">David Sipos / DvidMakesThings</text>
<text x="367.9" y="279.8">Sheet:</text>
<text x="382.1" y="279.7">3/8</text>
</g>
<text font-size="3.4" fill="#c90d0c" x="368.1" y="274.4">not saved!</text>
<text font-size="2.8" fill="#c90d0c" x="368.1" y="269">ENERGIS_Rack-PDU_1.0.0</text>
<g font-size="2.6" fill="#808080">
<text x="91.8" y="92.2">+3V3</text>
<text x="102.4" y="92.2">+3V3</text>
<text x="147.7" y="92.2">+3V3</text>
<text x="313.1" y="100.2">+3V3</text>
<text x="83" y="107.1">4.7K 1%</text>
<text x="86.6" y="104.5">R145</text>
<text x="283.4" y="107.1">470R 1%</text>
<text x="286.6" y="104.5">R146</text>
<text x="193.4" y="117.8">49.9R 1%</text>
<text x="198.6" y="115.1">R139</text>
<text x="214.1" y="117.8">49.9R 1%</text>
<text x="214.1" y="115.1">R140</text>
<text x="57.3" y="123.5">R144</text>
<text x="150.8" y="125.1">TX_TD_N</text>
<text x="183.5" y="120.8">R134</text>
<text x="191.5" y="120.8">3.3R 1%</text>
<text x="47.9" y="129.6">X2</text>
<text x="54.1" y="126.2">1M 1%</text>
<text x="150.8" y="127.7">TX_TD_P</text>
<text x="182.2" y="128.5">R133</text>
<text x="190.2" y="128.5">3.3R 1%</text>
<text x="229.7" y="128.6">C81</text>
<text x="53.5" y="137.6">25MHz</text>
<text x="150.8" y="133.1">RX_RD_N</text>
<text x="150.8" y="135.7">RX_RD_P</text>
<text x="186.1" y="134.2">R136</text>
<text x="194.1" y="134.2">3.3R 1%</text>
<text x="229.7" y="132.6">6.8nF 50V</text>
<text x="27.1" y="139.3">C86</text>
<text x="69.8" y="142">C87</text>
<text x="186.1" y="141.8">R135</text>
<text x="192.8" y="141.8">3.3R 1%</text>
<text x="224.4" y="142">C82</text>
<text x="20.6" y="146">18pF 50V</text>
<text x="67.1" y="146">18pF 50V</text>
<text x="156.1" y="150">NC</text>
<text x="156.1" y="144.7">NC</text>
<text x="193.4" y="149.8">49.9R 1%</text>
<text x="198.6" y="147.1">R137</text>
<text x="214.1" y="149.8">49.9R 1%</text>
<text x="214.1" y="147.1">R138</text>
<text x="224.4" y="146">6.8nF 50V</text>
<text x="30.6" y="158.9">GND</text>
<text x="46.6" y="158.9">GND</text>
<text x="62.6" y="158.9">GND</text>
<text x="99" y="160.7">NC</text>
<text x="99" y="158">NC</text>
<text x="213.7" y="160.7">C79</text>
<text x="276.8" y="158.2">R142</text>
<text x="284.8" y="158.2">470R 1%</text>
<text x="78.9" y="165.8">12.4K 1%</text>
<text x="83.9" y="163.2">R143</text>
<text x="99" y="163.3">NC</text>
<text x="99" y="166">NC</text>
<text x="213.7" y="167.3">100nF 25V</text>
<text x="99" y="168.7">NC</text>
<text x="99" y="171.3">NC</text>
<text x="156.1" y="168.7">NC</text>
<text x="165.7" y="171.3">C84</text>
<text x="181.7" y="171.3">C85</text>
<text x="276.8" y="171.4">R141</text>
<text x="284.8" y="171.4">470R 1%</text>
<text x="89.2" y="174.9">GND</text>
<text x="99" y="176.7">NC</text>
<text x="165.7" y="178">100nF 25V</text>
<text x="181.7" y="178">4.7uF 25V</text>
<text x="209.2" y="174.9">GND</text>
<text x="291.1" y="179.3">C80</text>
<text x="308.8" y="179.4">R110</text>
<text x="319.5" y="179.4">1M 1%</text>
<text x="161.2" y="185.6">GND</text>
<text x="177.2" y="185.6">GND</text>
<text x="284.6" y="186">22nF 50V</text>
<text x="320.4" y="184.7">C83</text>
<text x="312.4" y="191.3">C1206C102KGRACTM</text>
<text x="150.5" y="193.6">GND</text>
<text x="294.6" y="196.3">GND</text>
<text x="302.6" y="196.3">GND</text>
<text x="153.1" y="238.9">+3V3</text>
<text x="192.8" y="238.1">L4</text>
<text x="190.2" y="240.5">BLM18EG221TN1D</text>
<text x="157.7" y="251.3">C88</text>
<text x="173.7" y="251.3">C89</text>
<text x="189.7" y="251.3">C90</text>
<text x="205.7" y="251.3">C91</text>
<text x="221.7" y="251.3">C92</text>
<text x="237.7" y="251.3">C93</text>
<text x="253.7" y="251.3">C94</text>
<text x="269.8" y="251.3">C95</text>
<text x="285.7" y="251.3">C96</text>
<text x="157.7" y="258">100nF 25V</text>
<text x="173.7" y="258">100nF 25V</text>
<text x="189.7" y="258">100nF 25V</text>
<text x="205.7" y="258">100nF 25V</text>
<text x="221.7" y="258">100nF 25V</text>
<text x="237.7" y="258">100nF 25V</text>
<text x="253.7" y="258">100nF 25V</text>
<text x="269.8" y="258">100nF 25V</text>
<text x="285.7" y="258">100nF 25V</text>
<text x="153.2" y="270.9">GND</text>
<text x="281.2" y="270.9">GND</text>
</g>
<g font-size="2.5" fill="#808080">
<text x="340" y="105.7">ETH1</text>
<text x="340" y="183.9">J1B1211CCD</text>
</g>
<g font-size="2.2" fill="#808080">
<text x="134.4" y="107.2">AVDD</text>
<text x="135.7" y="104.5">VDD</text>
<text x="145.2" y="106">4*6</text>
<text x="145.2" y="103.3">28</text>
<text x="111.3" y="111.3">37</text>
<text x="118.6" y="112.5">RSTN</text>
<text x="336.5" y="111.3">6</text>
<text x="111.3" y="119.3">30</text>
<text x="111.3" y="116.7">31</text>
<text x="118.6" y="117.9">XO</text>
<text x="336.5" y="116.7">5</text>
<text x="111.3" y="124.7">36</text>
<text x="118.6" y="120.5">XI</text>
<text x="118.6" y="125.9">INTN</text>
<text x="135.9" y="125.9">TXN</text>
<text x="145.2" y="124.7">1</text>
<text x="336.5" y="122">4</text>
<text x="336.5" y="124.7">3</text>
<text x="111.3" y="127.3">35</text>
<text x="111.3" y="130">34</text>
<text x="118.6" y="128.5">MOSI</text>
<text x="118.6" y="131.2">MISO</text>
<text x="136" y="128.5">TXP</text>
<text x="145.2" y="127.3">2</text>
<text x="336.5" y="130">2</text>
<text x="45.2" y="132.7">1</text>
<text x="52.5" y="132.7">3</text>
<text x="111.3" y="135.3">32</text>
<text x="111.3" y="132.7">33</text>
<text x="118.6" y="136.5">SCSN</text>
<text x="118.6" y="133.9">SCLK</text>
<text x="135.7" y="133.9">RXN</text>
<text x="135.8" y="136.5">RXP</text>
<text x="145.2" y="132.7">5</text>
<text x="145.2" y="135.3">6</text>
<text x="336.5" y="135.3">1</text>
<text x="49.1" y="139.4" transform="rotate(-90 49.1 139.4)">2*2</text>
<text x="111.3" y="140.7">45</text>
<text x="111.3" y="143.3">44</text>
<text x="118.6" y="141.9">PMODE0</text>
<text x="131.6" y="141.9">ACTLED</text>
<text x="145.2" y="143.3">26</text>
<text x="145.2" y="140.7">27</text>
<text x="111.3" y="146">43</text>
<text x="118.6" y="144.5">PMODE1</text>
<text x="118.6" y="147.2">PMODE2</text>
<text x="131.1" y="147.2">LINKLED</text>
<text x="131.4" y="144.5">DUPLED</text>
<text x="131.5" y="149.9">SPDLED</text>
<text x="145.2" y="148.7">24</text>
<text x="145.2" y="146">25</text>
<text x="336.5" y="146">8</text>
<text x="111.3" y="151.3">10</text>
<text x="118.6" y="152.5">EXRES1</text>
<text x="335.2" y="154">10</text>
<text x="111.3" y="156.7">23</text>
<text x="111.3" y="159.3">38</text>
<text x="118.6" y="157.9">RSVD1</text>
<text x="118.6" y="160.5">RSVD2</text>
<text x="132.7" y="157.9">TOCAP</text>
<text x="145.2" y="156.7">20</text>
<text x="336.5" y="159.3">9</text>
<text x="111.3" y="162">39</text>
<text x="111.3" y="164.7">40</text>
<text x="111.3" y="167.3">41</text>
<text x="118.6" y="163.2">RSVD3</text>
<text x="118.6" y="165.9">RSVD4</text>
<text x="134.7" y="163.2">1V2O</text>
<text x="145.2" y="167.3">18</text>
<text x="145.2" y="162">22</text>
<text x="335.2" y="167.3">12</text>
<text x="111.3" y="170">42</text>
<text x="118.6" y="168.5">RSVD5</text>
<text x="118.6" y="171.2">RSVD6</text>
<text x="135.7" y="168.5">VBG</text>
<text x="335.4" y="172.7">11</text>
<text x="112.5" y="175.3">7</text>
<text x="118.6" y="176.5">DNC</text>
<text x="333.1" y="178">13*2</text>
<text x="342.6" y="179.2">SHIELD</text>
<text x="133.9" y="184.5">AGND</text>
<text x="135.4" y="181.9">GND</text>
<text x="145.2" y="183.3">3*6</text>
<text x="145.2" y="180.7">29</text>
</g>
<g font-size="1.9" fill="#808080">
<text x="116.1" y="99.6">IC20</text>
<text x="210.8" y="101.7">+3V3_A</text>
<text x="281.5" y="96.3">+3V3_A</text>
<text x="152.1" y="107.1">+3V3_A</text>
<text x="75.8" y="112.4">W5500_RST/1.5C</text>
<text x="269.7" y="112.4">RD_N</text>
<text x="271" y="117.7">RCT</text>
<text x="81.8" y="125.7">W5500_INT/1.5C</text>
<text x="240.2" y="123.1">TD_N</text>
<text x="240.2" y="125.7">TD_P</text>
<text x="269.9" y="123">RD_P</text>
<text x="270" y="125.7">TD_N</text>
<text x="80.2" y="131">W5500_MISO/1.5B</text>
<text x="80.2" y="128.4">W5500_MOSI/1.5B</text>
<text x="271.3" y="131">TCT</text>
<text x="81.1" y="133.7">W5500_SCK/1.5B</text>
<text x="82.3" y="136.4">W5500_CS/1.5B</text>
<text x="206.8" y="135.7">RDC_RD_N</text>
<text x="240.2" y="136.4">RD_N</text>
<text x="270.1" y="136.4">TD_P</text>
<text x="160.1" y="141.7">ACT</text>
<text x="206.8" y="138.4">RDC_RD_P</text>
<text x="240.2" y="139.1">RD_P</text>
<text x="160.1" y="147.1">LINK</text>
<text x="218.8" y="155.1">RCT</text>
<text x="271.1" y="160.4">ACT</text>
<text x="270.7" y="173.7">LINK</text>
<text x="124.1" y="189.2">W5500</text>
<text x="256.2" y="240.4">+3V3_A</text>
</g>
<g font-size="1.9" fill="#c90d0c">
<text x="340.7" y="111">RD-</text>
<text x="390.3" y="110.2">J8</text>
<text x="390.3" y="112.9">J7</text>
<text x="340.7" y="116.2">P5/RCT</text>
<text x="390.3" y="115.6">J6 RX-</text>
<text x="390.3" y="118.2">J5</text>
<text x="340.7" y="124.3">TD-</text>
<text x="340.7" y="121.6">RD+</text>
<text x="390.3" y="120.9">J4</text>
<text x="390.3" y="123.6">J3 RX+</text>
<text x="340.7" y="129.7">P4/TCT</text>
<text x="390.3" y="129">J1 TX+</text>
<text x="390.3" y="126.3">J2 TX-</text>
<text x="340.6" y="135">TD+</text>
<text x="344.7" y="142.4">1000pF</text>
<text x="340.6" y="145.7">GND</text>
<text x="346" y="144.4">2KV</text>
<text x="357.4" y="144.4" transform="rotate(-90 357.4 144.4)">75ohm</text>
<text x="364.1" y="144.4" transform="rotate(-90 364.1 144.4)">75ohm</text>
<text x="377.6" y="144.4" transform="rotate(-90 377.6 144.4)">75ohm</text>
<text x="384.3" y="144.4" transform="rotate(-90 384.3 144.4)">75ohm</text>
<text x="348" y="153.1">Green LED</text>
<text x="348" y="166.5">Yellow LED</text>
</g>
<text font-size="1.2" fill="#c90d0c" x="50" y="138.4">GND</text>
</svg>
